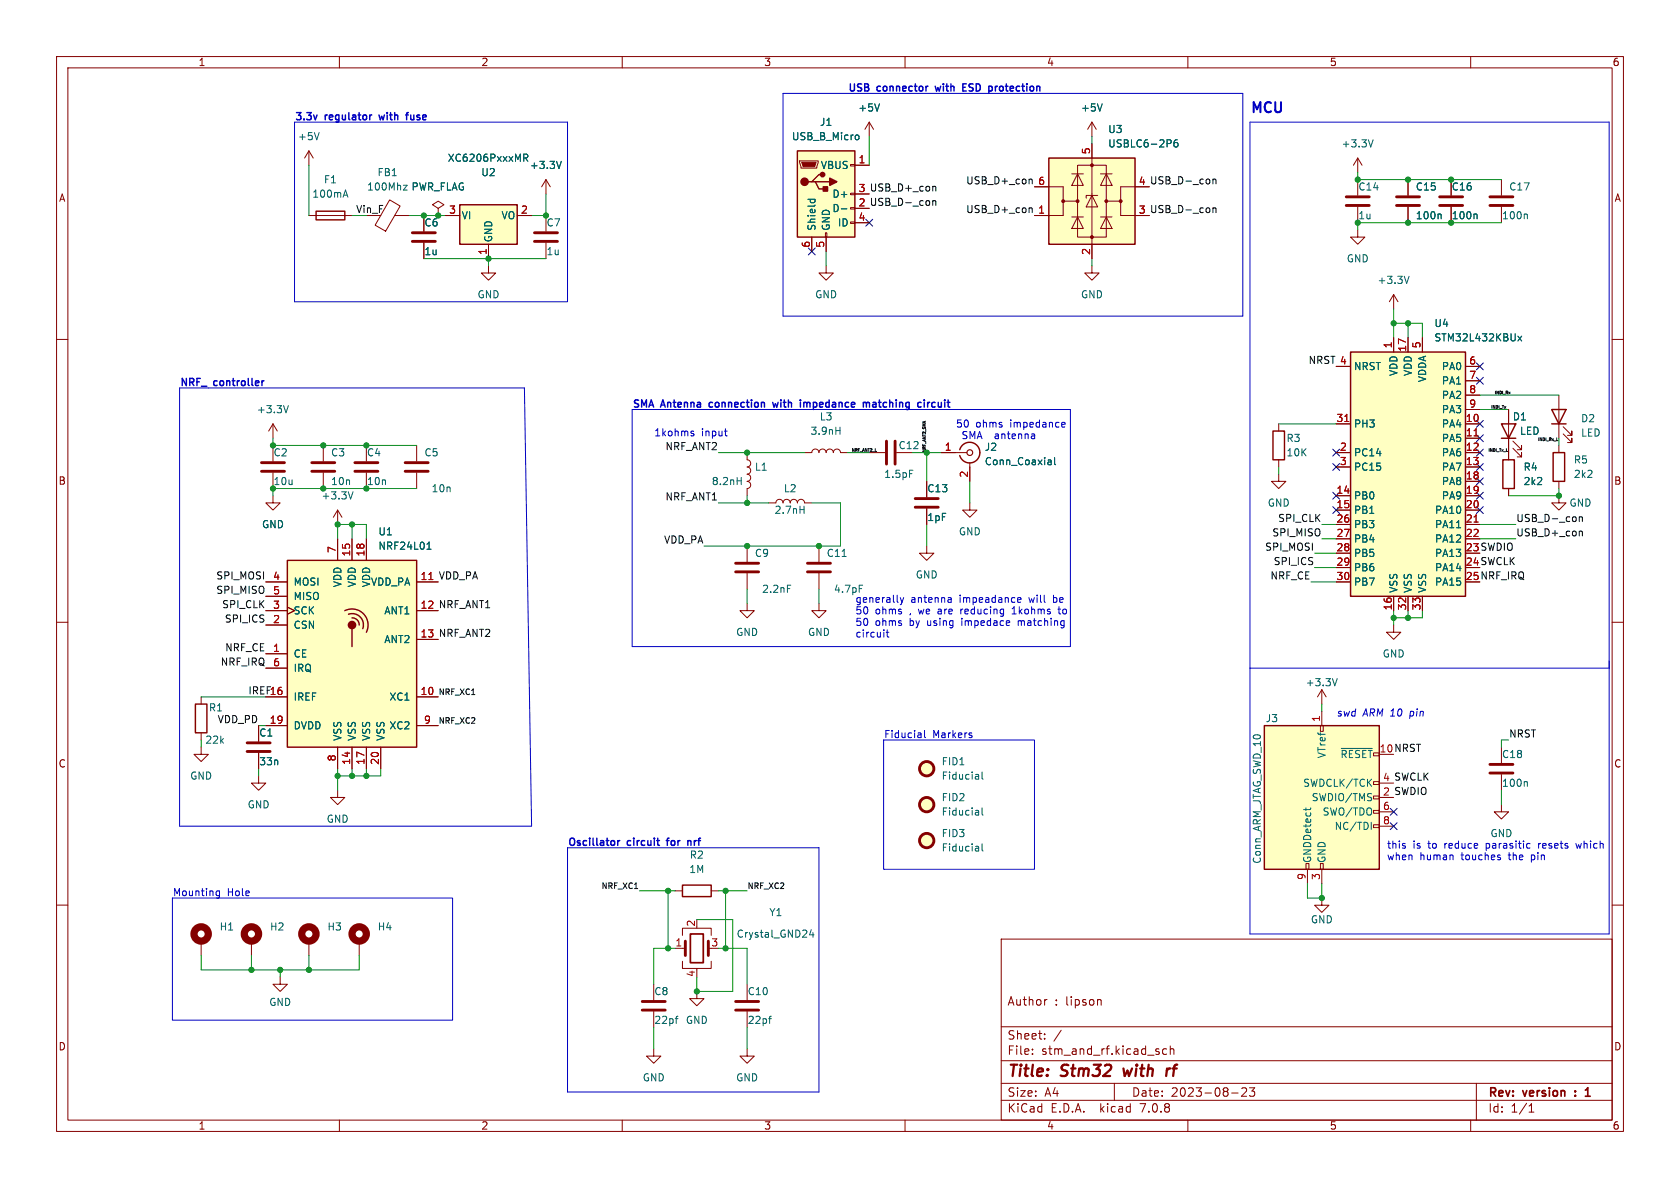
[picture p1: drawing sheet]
<svg xmlns="http://www.w3.org/2000/svg" width="297mm" height="210mm" viewBox="0 0 297 210" stroke-linecap="round" stroke-linejoin="round" font-family="sans-serif">
<g fill="none" stroke="#840000" stroke-width=".18">
<path d="M10 10h277v190h-277zM12 12h273v186h-273zM60 10v2M110 10v2M160 10v2M210 10v2M260 10v2M54.6 38.1h7.6M54.6 26.7v2.5M54.6 26.7l-.8 1.2M54.6 26.7l.8 1.2M68.9 35.3l1.8 1.1-2.5 4.5-1.9-1.1z"/>
<path d="M69.8 38.1h2.6M74.9 38.1v2.8M77.5 36.8l1-.6-1-.6-1 .6 1 .6v1.3M77.5 38.1h.1M78.7 38.1h2.6M91.4 38.1h2.6M96.5 31.8v2.5M96.5 38.1v2.8M96.5 31.8l-.7 1.2M96.5 31.8l.8 1.2M141.4 28.4h3.3v.3l-.3 1h-2.8zM150.4 39.2h.7v.3h-.7z"/>
<path d="M150.4 36.7h.7v.3h-.7zM150.4 34.2h.7v.2h-.7zM150.4 29.1h.7v.2h-.7zM151.1 29.2h2.6M151.1 34.3h2.6M151.1 39.4h2.6M153.7 21.6l-.8 1.3M153.7 21.6v2.5M153.7 21.6l.7 1.3M182.9 33h5.1v2.6h2.5M188 35.6v2.5h-5.1M189.5 38.4h2"/>
<path d="M189.5 30.7h2M190.5 29.2h5.1v12.7h-5.1zM190.5 38.4l1 2h-2zM190.5 30.7l1 2.1h-2zM193 34.5l1.1 2.1h-2.1zM193 21.6v2.5M193 25.4v20.3M193 21.6l-.7 1.3M193 21.6l.8 1.3M194.1 34.5h-2.1v.6M194.6 38.4h2M194.6 30.7h2"/>
<path d="M195.6 38.4l1 2h-2zM195.6 30.7l1 2.1h-2zM198.1 35.6v2.5h5.1M200.7 33h-2.6v2.6h-2.5M240 27.9l-.7 1.3M240 27.9v2.6M240 31.8v2.7M240 36.6v2.8M240 27.9l.8 1.3M248.9 31.8v2.7M248.9 36.6v2.8M256.5 31.8v2.7"/>
<path d="M256.5 36.6v2.8M265.4 31.8v2.7M265.4 36.6v2.8M10 60h2M74.9 42.9v2.8M86.4 47v1.3h1.2l-1.2 1.2-1.3-1.2h1.3M86.4 43.2v2.5M96.5 42.9v2.8M143.5 41.9v2.6M145.9 41.1h.3v.8h-.3zM146 47v1.3h1.3l-1.3 1.2-1.2-1.2h1.2M146 41.9v2.6"/>
<path d="M193 47v1.3h1.3l-1.3 1.2-1.2-1.2h1.2M240 40.6v1.3h1.3l-1.3 1.3-1.2-1.3h1.2M246.4 52.1l-.8 1.2M246.4 52.1v2.5M246.4 59.7v2.5M246.4 52.1l.7 1.2M248.9 59.7v2.5M251.5 59.7v2.5M285 60h2M48.3 74.9l-.8 1.3M48.3 74.9v2.6M48.3 78.7v2.8"/>
<path d="M48.3 74.9l.7 1.3M57.1 78.7v2.8M64.8 78.7v2.8M73.7 78.7v2.8M226.1 74.9v1.3M236.2 74.9h2.6M236.2 64.8h2.6M259.1 74.9h2.5M259.1 77.5h2.5M259.1 64.8h2.5M259.1 67.3h2.5M259.1 69.9h2.5"/>
<path d="M259.1 72.4h2.5M266.7 72.4v8.9M267.5 79.2l1.5 1.6v-.8v.8h-.8M267.5 78l1.5 1.5v-.8v.8h-.8M275.6 69.9v7.6M275.6 78.7v1.3M276.4 76.7l1.5 1.5v-.7v.7h-.8M276.4 75.4l1.5 1.6v-.8v.8h-.8M48.3 87.6v1.3h1.2l-1.2 1.3-1.3-1.3h1.3M48.3 83.6v2.8M57.1 83.6v2.8M59.7 90.2l-.8 1.2"/>
<path d="M59.7 90.2v2.5M59.7 95.3v3.8M59.7 90.2l.8 1.2M62.2 95.3v3.8M64.8 83.6v2.8M64.8 95.3v3.8M73.7 83.6v2.8M132.1 80v1.3a.64 .64 0 0 1 .6 .6 .64 .64 0 0 1-.6 .7 .64 .64 0 0 1 .6 .6 .64 .64 0 0 1-.6 .6 .64 .64 0 0 1 .6 .7 .64 .64 0 0 1-.6 .6 .64 .64 0 0 1 .6 .6 .64 .64 0 0 1-.6 .7v1.2M132.1 96.5v2.8M135.9 88.9h1.3a.64 .64 0 0 1 .6-.6 .64 .64 0 0 1 .6 .6 .64 .64 0 0 1 .7-.6 .64 .64 0 0 1 .6 .6 .64 .64 0 0 1 .6-.6 .64 .64 0 0 1 .7 .6 .64 .64 0 0 1 .6-.6 .64 .64 0 0 1 .6 .6h1.3M142.2 80h1.3a.64 .64 0 0 1 .6-.6 .64 .64 0 0 1 .7 .6 .64 .64 0 0 1 .6-.6 .64 .64 0 0 1 .6 .6 .64 .64 0 0 1 .7-.6 .64 .64 0 0 1 .6 .6 .64 .64 0 0 1 .7-.6 .64 .64 0 0 1 .6 .6h1.3M144.8 96.5v2.8"/>
<path d="M153.7 80h2.8M163.8 96.5v1.3h1.3l-1.3 1.3-1.2-1.3h1.2M163.8 85.1v2.8M163.8 89.9v2.8M166.4 80h4.5M171.4 88.9v1.3h1.3l-1.3 1.2-1.2-1.2h1.2M171.4 81.8v3.3M226.1 83.8v1.3h1.2l-1.2 1.3-1.3-1.3h1.3M226.1 81.3v1.3M236.2 80h2.6M236.2 82.6h2.6M236.2 87.6h2.6"/>
<path d="M236.2 90.2h2.6M236.2 92.7h2.6M236.2 95.3h2.6M236.2 97.8h2.6M259.1 80h2.5M259.1 82.6h2.5M259.1 87.6h2.5M259.1 90.2h2.5M259.1 85.1h2.5M259.1 92.7h2.5M259.1 95.3h2.5M266.7 86.4v1.2"/>
<path d="M275.6 87.6v1.3h1.3l-1.3 1.3-1.3-1.3h1.3M275.6 85.1v1.3M10 110h2M47 115.6h3.8M47 102.9h3.8M47 108h3.8M47 110.5h3.8M47 105.4h3.8M47 118.1h3.8M50.8 107.3l1.3 .7-1.3 .6M73.7 102.9h3.8M73.7 108h3.8"/>
<path d="M73.7 113h3.8M132.1 106.7v1.3h1.2l-1.2 1.2-1.3-1.2h1.3M132.1 101.3v2.8M144.8 106.7v1.3h1.2l-1.2 1.2-1.3-1.2h1.3M144.8 101.3v2.8M236.2 102.9h2.6M236.2 100.3h2.6M246.4 110.5v1.3h1.2l-1.2 1.2-1.3-1.2h1.3M246.4 105.4v2.6M248.9 105.4v2.6M251.5 105.4v2.6M285 110h2"/>
<path d="M35.6 132.1v1.3h1.2l-1.2 1.2-1.3-1.2h1.3M35.6 123.2v1.3M35.6 129.5v1.3M45.7 137.2v1.2h1.3l-1.3 1.3-1.3-1.3h1.3M45.7 128.3v2.8M45.7 133.1v2.8M47 123.2h3.8M47 128.3h3.8M59.7 139.7v1.3h1.3l-1.3 1.2-1.3-1.2h1.3M59.7 132.1v3.8M62.2 132.1v3.8M64.8 132.1v3.8"/>
<path d="M67.3 132.1v3.8M73.7 129.5h.1M73.7 123.2h3.8M73.7 128.3h3.8M233.4 128.3h.5v1h-.5zM233.7 121.9v2.6M233.7 125.7v2.6M233.7 121.9l-.8 1.3M233.7 121.9l.7 1.3M242.8 138.2h1v.5h-1zM265.4 132.1v2.8M265.4 136.9v2.8"/>
<path d="M10 160h2M119.4 157.5h1.2M125.7 157.5h1.3M230.9 152.7h.5v1h-.5zM231.1 153.7v2.5M233.4 152.7h.5v1h-.5zM233.7 158.8v1.2h1.2l-1.2 1.3-1.3-1.3h1.3M233.7 153.7v2.5M242.8 143.3h1v.5h-1zM242.8 140.7h1v.5h-1zM242.8 145.8h1v.5h-1zM243.8 143.5h2.6"/>
<path d="M243.8 146.1h2.6M265.4 142.2v1.3h1.3l-1.3 1.3-1.2-1.3h1.2M285 160h2M35.6 166.4v2.5M44.4 166.4v2.5M49.5 172.7v1.3h1.3l-1.3 1.3-1.2-1.3h1.2M54.6 166.4v2.5M63.5 166.4v2.5M115.6 174v2.8M115.6 178.8v2.8M119.4 167.6h1.8M120.6 169.9v1.3h5.1v-1.3"/>
<path d="M120.6 165.4v-1.3h5.1v1.3M123.2 175.3v1.2h1.3l-1.3 1.3-1.3-1.3h1.3M123.2 171.2v.3M132.1 174v2.8M132.1 178.8v2.8M177 166h108v32h-108zM185.1 176.7l-.3 .1M194.5 176.7l.2 .2v.8M60 198v2M110 198v2M115.6 185.4v1.3h1.2l-1.2 1.3-1.3-1.3h1.3M132.1 185.4v1.3h1.2l-1.2 1.3-1.3-1.3h1.3"/>
<path d="M160 198v2M177 194.5h108M177 191.5h108M177 187.5h108M177 181.5h108M182.5 186.3v.1M182.5 185.5v.1M184.7 183.6v.1M184.7 182.8v.1M187.6 182.1l-1.3 2M197 191.5v3M206.2 185.5l-.4-.1-.3 .3v.4l.2 .2h.5"/>
<path d="M206.9 185.5l.2-.1 .4 .1v.9M206.9 184.9v1.5M210 198v2M217.7 193.2h1.2M219.5 192.4l.6-.1 .2 .1 .1 .3-.9 1.1h.9M220.9 192.3h.9l-.5 .6 .4 .1v.7l-.2 .1h-.4l-.2-.1M260 198v2M261 191.5v6.5M270.3 196.6h.9M270.3 195.5l.4-.4v1.5"/>
</g>
<path d="M122 165.1h2.3v5.1h-2.3zM278.5 193.6v.2M278.5 192.9v.1M280.3 193.8h.8M280.3 192.7l.4-.4v1.5" fill="none" stroke="#840000" stroke-width=".3"/>
<path d="M198.6 188.9l.2 1.3 .5-.9M206.3 188.9l-.1 1.3M206.9 188.9l-.4 .1-.2 .3" fill="none" stroke="#840000" stroke-width=".4"/>
<g fill="none" stroke="#840000" stroke-width=".51">
<path d="M238 36.3h4.1M238 34.8h4.1M246.9 36.3h4.1M246.9 34.8h4.1M254.5 36.3h4.1M254.5 34.8h4.1M263.4 36.3h4.1M263.4 34.8h4.1M72.9 42.7h4.1M72.9 41.1h4.1M94.5 42.7h4.1M94.5 41.1h4.1"/>
<path d="M156.7 78v4M158.2 78v4M46.2 83.3h4.1M46.2 81.8h4.1M55.1 83.3h4.1M55.1 81.8h4.1M62.7 83.3h4.1M62.7 81.8h4.1M71.6 83.3h4.1M71.6 81.8h4.1M130 99.6h4.1M142.7 99.6h4.1"/>
<path d="M161.8 89.7h4.1M161.8 88.1h4.1M130 101.1h4.1M142.7 101.1h4.1M43.7 132.8h4.1M43.7 131.3h4.1M263.4 136.7h4.1M263.4 135.1h4.1M113.5 178.6h4.1M113.5 177h4.1M121.2 166.4v2.5M125.2 166.4v2.5"/>
<path d="M130 178.6h4.1M130 177h4.1"/>
<circle cx="163.8" cy="135.9" r="1.27"/>
<circle cx="163.8" cy="148.6" r="1.27"/>
<circle cx="163.8" cy="142.2" r="1.27"/>
</g>
<g fill="none" stroke="#006464" stroke-width=".18">
<path d="M155.5 18.4l-.4 1.2M194.9 18.4l-.5 1.2M56.4 23.4l-.4 1.3M60.8 34.5h.6M61.1 33.6l.4 1.3M71.3 32.8h.7l-.7 .8h.7M92.6 27.9h.6l.1-.2v-.3l-.7-.2v1.3M92.9 27.9l.4 .6M99.2 28.5l-.4 1.3M142.8 35.2h1.3M143.3 35.2l-.1 .4M144 35.2l.1 .4"/>
<path d="M148.7 36.9h1M151.4 23.9h.3l.2 .2-.1 .5-.4 .1M206.9 24.8l.1 .2-.1 .3M208.1 24.7l-.3 .1a.85 .85 0 0 0 0 1.2l.4-.1 .1-.5-.3-.2-.3 .1-.2 .1M242.8 24.7l-.5 1.3M254.6 37.8l.2 .2v.7M260.9 37.8l.2 .2v.7M269.8 37.8l.2 .2v.7M249.1 48.8l-.4 1.3M268.3 59.4l.7 .9M269 59.4l-.7 .9M51 71.7l-.4 1.3"/>
<path d="M147.8 76.1h.7M148.5 75.5v1.3M62.4 86.9l-.4 1.3M75.5 97.1h.7M75.6 96.1l.3-.3v1.3M130.3 85h.7M131 84.4v1.3M141.4 90.1h.7M142.1 89.5v1.2M148.9 98.4h.7M160.8 83.1h.6M185.4 81.3l.4 .1v.8"/>
<path d="M185.8 82.1l-.4 .1M185.8 81.6l-.4 .1M186.4 80.9v1.1l.2 .2M257.5 93.3h.7M139.2 103.4h.6M151.9 103.4h.6M236.4 120l-.4 1.2M173 137v.7M173 137.7h-.1M173 137.2l-.1 .1M173.6 136.5v1.1l.2 .1M237.1 132.3h5.5"/>
<path d="M269.8 138.2l.2 .1v.7M173 143.3v.8M173 149.7v.7M173 144l-.1 .1M173 143.5l-.1 .1M173 150.4h-.1M173 149.9l-.1 .1M173.6 142.8v1.1l.2 .2M173.6 149.2v1.1l.2 .1M230.9 142.8v.5M231.7 142.8v.3M242.4 145.4v1.2"/>
<path d="M119.9 179.6l-.3 .1M136.4 179.6l-.3 .1M143.4 164.3l-.3 1h.8M143.7 164.8v.9M119.4 180.1h.5M135.9 180.1h.5"/>
</g>
<g fill="none" stroke="#840000" stroke-width=".25">
<path d="M55.9 37.3h5.1v1.6h-5.1zM81.3 36.2h10.1v7h-10.1zM141 26.7h10.1v15.2h-10.1zM143.5 32.1h.6l.7 1.3h1.2M144.1 32.1h2.6M145.4 30.9h-.6l-1.3 1.2h-.6M185.4 27.9h15.3v15.3h-15.3zM169.7 79.5a1.81 1.81 0 0 1 2.8-1 1.81 1.81 0 0 1 0 3 1.81 1.81 0 0 1-2.8-1M225 76.2h2.1v5.1h-2.1zM238.8 62.2h20.3v43.2h-20.3zM265.4 74.9h2.6l-1.3 2.6zM265.4 77.5h2.6"/>
<path d="M274.3 72.4h2.6l-1.3 2.5zM274.3 74.9h2.6M50.8 99.1h22.9v33h-22.9zM265.7 81.3h2v5.1h-2zM274.6 80h2v5.1h-2zM61 108a2.84 2.84 0 0 1 3.2 .5 2.84 2.84 0 0 1 .6 3.3M61.6 108.6a1.99 1.99 0 0 1 2.1 .5 1.99 1.99 0 0 1 .4 2M62.2 109.2a1.23 1.23 0 0 1 1.3 1.3M62.2 111.1v3.2M34.5 124.5h2.1v5h-2.1zM223.5 128.3h20.3v25.4h-20.3zM120.6 156.5h5.1v2h-5.1z"/>
</g>
<g fill="#ffffc2" stroke="#ffffc2" stroke-width=".18">
<path d="M141 26.7h10.1v15.2h-10.1z"/>
<path d="M81.3 36.2h10.1v7h-10.1z"/>
<path d="M50.8 99.1h22.9v33h-22.9z"/>
<path d="M223.5 128.3h20.3v25.4h-20.3z"/>
<path d="M185.4 27.9h15.3v15.3h-15.3z"/>
<path d="M238.8 62.2h20.3v43.2h-20.3z"/>
<circle cx="163.8" cy="135.9" r="1.27"/>
<circle cx="163.8" cy="142.2" r="1.27"/>
<circle cx="163.8" cy="148.6" r="1.27"/>
</g>
<g fill="#840000" stroke="#840000" stroke-width=".25">
<path d="M146.7 31.5l1.3 .6-1.3 .7z"/>
<path d="M145.5 33h.8v.8h-.8z"/>
<circle cx="142.2" cy="32.1" r=".63"/>
<circle cx="145.4" cy="30.9" r=".38"/>
<circle cx="62.2" cy="110.5" r=".63"/>
</g>
<g fill="#840000" stroke="#840000" stroke-width=".18">
<path d="M141.7 28.7h2.6l-.3 .8h-2z"/>
<circle cx="188" cy="35.6" r=".25"/>
<circle cx="190.5" cy="35.6" r=".25"/>
<circle cx="193" cy="41.9" r=".25"/>
<circle cx="193" cy="29.2" r=".25"/>
<circle cx="195.6" cy="35.6" r=".25"/>
<circle cx="198.1" cy="35.6" r=".25"/>
</g>
<g fill="none" stroke="#840000" stroke-width="1.3">
<circle cx="35.6" cy="165.1" r="1.27"/>
<circle cx="44.4" cy="165.1" r="1.27"/>
<circle cx="54.6" cy="165.1" r="1.27"/>
<circle cx="63.5" cy="165.1" r="1.27"/>
</g>
<path d="M237.7 74.5h.8M260.6 77.1h.7M260.6 92.3h.7M75.8 102.5h.7" fill="none" stroke="#a90000" stroke-width=".18"/>
<circle cx="171.5" cy="80" r=".51" fill="none" stroke="#840000" stroke-width=".2"/>
<g fill="none" stroke="#0f0f0f" stroke-width=".18">
<path d="M164.9 33.1l.2-.2 .3 .1v.8M164.9 35.6l.2-.1h.3v.8M164.9 35.5v.8M181.9 31.8l.2-.1h.3l.1 .8M181.9 36.9l.2-.2 .3 .1 .1 .8M214.4 31.7v.8M214.4 36.7v.9M214.4 31.8l.2-.1h.3l.1 .8M214.4 36.9l.2-.2 .3 .1 .1 .8M266.3 79.8h.3M275.2 77.9h.2M279.2 91.4v.8"/>
<path d="M279.2 91.5l.2-.1h.3v.8M279.2 94l.2-.1 .3 .1v.7"/>
</g>
<g fill="none" stroke="#0000c2" stroke-width=".25">
<path d="M72.2 19.9l-.3 .2v1.1M165.3 15.2l.3 .9M170.2 15.4h.4M170.8 14.8h-.6v1.3h.6M67 20.3l.2 .9M71.7 20.3h.5M46.6 67.3h.1M125.4 71.2v.7M136.6 71.1l.2 .9 .3-.6 .2 .6M142.1 71.1v.9M142.6 71.2l-.3-.1-.2 .1M152.8 71.1l.4 .2"/>
<path d="M153.2 71.3l.2-.2 .3 .1v.8M153.2 71.3v.7M163.4 70.7v.1M163.4 71.1v.9M164 71.1v.9M164.4 71.1l-.4 .3M109.2 148.6v.8M109.6 148.6l-.4 .2M117.8 148.6h.5M121.6 148.7l.2-.1 .3 .1v.7M121.6 148.6v.8"/>
</g>
<g fill="none" stroke="#0000c2" stroke-width=".18">
<path d="M138.4 16.5h81.3v39.4h-81.3zM52.1 21.6h48.2v31.7h-48.2zM221 21.6h63.5v143.5h-63.5zM31.7 68.6h61l1.3 77.5h-62.3zM111.8 72.4v41.9h77.4v-41.9h-76.2M122.2 76.6l.5 .2-.1 .2-.3 .1M122.2 76.3h.4M128.1 76.2h.5M128.3 77l.3 .1M187.9 74.7h.3l.1 .3-.6 .1M188.2 75.4l-.3 .1M156.7 111.8h.5"/>
<path d="M156.9 111.3v1.1l.3 .2M159.2 105.6l.3 .9M159.5 106.5l-.2 .3M159.8 105.6l-.3 .9M167.7 105.6h.3l.2 .2v.7M168.2 106.4l-.5 .1M168.2 105.9l-.5 .1M169.9 107.7v.8M170.1 107.7l-.2 .2M178.9 108.5h.8M179.3 107.3v1.2M179.9 105.8l.2-.2h.2l.2 .2v.1l-.6 .2"/>
<path d="M179.9 106.3l.2 .2 .3-.1M180 109.7v.9M180.2 109.7l-.2 .1M187 107.7h.5M187.2 107.3v1l.3 .2M221 118.1h63.5M156.2 130.8h26.7v22.9h-26.7zM162.8 129.6v.8M162.8 130.3l-.1 .1M162.8 129.9h-.1M163.4 129.1v1.1l.2 .2M171.8 130v.3"/>
<path d="M30.5 158.8h49.5v21.5h-49.5zM38.3 158.2l.1 .1h.4M38.8 157.5v1l-.2 .3-.3-.1M38.8 157.6l-.4-.1-.1 .1M100.3 149.9h44.5v43.1h-44.5zM248.4 149.6v.3M265.1 151.6l.2 .1-.2 .3M265.1 151.1l.1 .1M270.1 149.1l.4 .1M270.5 149.9h-.4M272 149.1v.8M272.2 149.1l-.2 .2"/>
<path d="M278.6 149.1l.2 .8 .3-.6"/>
</g>
<g fill="none" stroke="#009600" stroke-width=".18">
<path d="M54.6 29.2v8.9M62.2 38.1h2.6M72.4 38.1h6.3M96.5 34.3v3.8h-2.5M153.7 24.1v5.1M193 24.1v1.3M240 30.5v1.3h25.4M265.4 39.4h-25.4v1.2M74.9 45.7h21.6M86.4 45.7v1.3M146 44.5v2.5M193 45.7v1.3"/>
<path d="M246.4 54.6v5.1M246.4 57.2h5.1v2.5M248.9 57.2v2.5M48.3 77.5v1.2h25.4M226.1 74.9h10.1M261.6 72.4h5.1M261.6 69.9h14M275.6 77.5v1.2M59.7 95.3v-2.6h5.1v2.6M62.2 92.7v2.6M73.7 86.4h-25.4v1.2M127 88.9h8.9"/>
<path d="M127 80h15.2M132.1 87.6v1.3M143.5 88.9h5.1v7.6h-24.1M149.9 80h3.8M161.3 80h5.1M163.8 80v5.1M163.8 92.7v3.8M171.4 85.1v3.8M226.1 82.6v1.2M232.4 97.8h3.8M233.7 95.3h2.5M233.7 92.7h2.5"/>
<path d="M261.6 95.3h6.4M261.6 92.7h6.4M275.6 86.4v1.2h-8.9M132.1 104.1v2.6M144.8 104.1v2.6M231.8 102.9h4.4M232.4 100.3h3.8M246.4 108v2.5M248.9 108v1.2M251.5 108v1.2h-5.1M35.6 130.8v1.3M35.6 123.2h11.4"/>
<path d="M45.7 135.9v1.3M45.7 128.3h1.3M59.7 135.9v3.8M62.2 135.9v1.3M64.8 135.9v1.3M67.3 135.9v1.3h-7.6M233.7 124.5v1.2M265.4 139.7v2.5M266.7 130.8h-1.3v1.3M113 157.5h6.4M118.1 157.5v10.1M127 157.5h5.1"/>
<path d="M128.3 157.5v10.1M231.1 156.2v2.6h2.6v-2.6M35.6 168.9v2.6h27.9v-2.6M44.4 168.9v2.6M49.5 171.5v1.2M54.6 168.9v2.6M119.4 167.6h-3.8v6.4M123.2 162.6h6.3v12.7h-6.3v-2.6M127 167.6h5.1v6.4M115.6 181.6v3.8M132.1 181.6v3.8"/>
</g>
<g fill="none" stroke="#000084" stroke-width=".18">
<path d="M153.1 38.8l1.2 1.2M154.3 38.8l-1.2 1.2M142.9 43.8l1.2 1.3M144.1 43.8l-1.2 1.3M235.6 79.4l1.2 1.2M236.8 79.4l-1.2 1.2M261 79.4l1.2 1.2M261 74.3l1.2 1.2M261 64.2l1.2 1.2M261 66.7l1.2 1.2M261 76.9l1.2 1.2M262.2 79.4l-1.2 1.2"/>
<path d="M262.2 74.3l-1.2 1.2M262.2 64.2l-1.2 1.2M262.2 66.7l-1.2 1.2M262.2 76.9l-1.2 1.2M235.6 87l1.2 1.2M235.6 81.9l1.2 1.3M235.6 89.6l1.2 1.2M236.8 87l-1.2 1.2M236.8 81.9l-1.2 1.3M236.8 89.6l-1.2 1.2M261 89.6l1.2 1.2M261 87l1.2 1.2"/>
<path d="M261 81.9l1.2 1.3M261 84.5l1.2 1.2M262.2 89.6l-1.2 1.2M262.2 87l-1.2 1.2M262.2 81.9l-1.2 1.3M262.2 84.5l-1.2 1.2M245.8 145.4l1.2 1.3M245.8 142.9l1.2 1.2M247 145.4l-1.2 1.3M247 142.9l-1.2 1.2"/>
</g>
<g fill="#009600" stroke="#009600" stroke-width=".18">
<circle cx="132.1" cy="96.5" r=".46"/>
<circle cx="144.8" cy="96.5" r=".46"/>
<circle cx="163.8" cy="80" r=".46"/>
<circle cx="132.1" cy="88.9" r=".46"/>
<circle cx="57.1" cy="86.4" r=".46"/>
<circle cx="59.7" cy="92.7" r=".46"/>
<circle cx="57.1" cy="78.7" r=".46"/>
<circle cx="48.3" cy="78.7" r=".46"/>
<circle cx="48.3" cy="86.4" r=".46"/>
<circle cx="62.2" cy="92.7" r=".46"/>
<circle cx="64.8" cy="78.7" r=".46"/>
<circle cx="64.8" cy="86.4" r=".46"/>
<circle cx="64.8" cy="137.2" r=".46"/>
<circle cx="132.1" cy="80" r=".46"/>
<circle cx="96.5" cy="38.1" r=".46"/>
<circle cx="86.4" cy="45.7" r=".46"/>
<circle cx="77.5" cy="38.1" r=".46"/>
<circle cx="74.9" cy="38.1" r=".46"/>
<circle cx="62.2" cy="137.2" r=".46"/>
<circle cx="59.7" cy="137.2" r=".46"/>
<circle cx="123.2" cy="175.3" r=".46"/>
<circle cx="54.6" cy="171.5" r=".46"/>
<circle cx="49.5" cy="171.5" r=".46"/>
<circle cx="44.4" cy="171.5" r=".46"/>
<circle cx="248.9" cy="109.2" r=".46"/>
<circle cx="246.4" cy="109.2" r=".46"/>
<circle cx="275.6" cy="87.6" r=".46"/>
<circle cx="233.7" cy="158.8" r=".46"/>
<circle cx="128.3" cy="167.6" r=".46"/>
<circle cx="128.3" cy="157.5" r=".46"/>
<circle cx="118.1" cy="167.6" r=".46"/>
<circle cx="118.1" cy="157.5" r=".46"/>
<circle cx="246.4" cy="57.2" r=".46"/>
<circle cx="248.9" cy="31.8" r=".46"/>
<circle cx="240" cy="31.8" r=".46"/>
<circle cx="240" cy="39.4" r=".46"/>
<circle cx="248.9" cy="57.2" r=".46"/>
<circle cx="256.5" cy="39.4" r=".46"/>
<circle cx="248.9" cy="39.4" r=".46"/>
<circle cx="256.5" cy="31.8" r=".46"/>
</g>
<g font-size="2.8" fill="#840000">
<text x="178" y="190.9">Title:</text>
<text x="187.7" y="190.9">Stm32</text>
<text x="199.5" y="190.9">with</text>
<text x="207.8" y="190.9">rf</text>
</g>
<text font-size="2.5" fill="#0000c2" x="221" y="20.1">MCU</text>
<g font-size="2.1" fill="#840000">
<text x="178" y="178">Author</text>
<text x="186.4" y="178">: lipson</text>
<text x="178" y="184">Sheet:</text>
<text x="178" y="186.7">File:</text>
<text x="184.1" y="186.7">stm_and_rf.kicad_sch</text>
<text x="178" y="196.9">KiCad</text>
<text x="178" y="194.1">Size:</text>
<text x="184.7" y="194.1">A4</text>
<text x="185.7" y="196.9">E.D.A.</text>
<text x="194.6" y="196.9">kicad</text>
<text x="200" y="194.1">Date:</text>
<text x="201.8" y="196.9">7.0.8</text>
<text x="207" y="194.1">2023-08-23</text>
<text x="263" y="194.3">Rev:</text>
<text x="263" y="196.9">Id:</text>
<text x="267.1" y="196.9">1/1</text>
<text x="269.4" y="194.3">version</text>
</g>
<g font-size="1.8" fill="#840000">
<text x="35" y="11.9">1</text>
<text x="85" y="11.9">2</text>
<text x="135" y="11.9">3</text>
<text x="185" y="11.9">4</text>
<text x="235" y="11.9">5</text>
<text x="285" y="11.9">6</text>
<text x="10.3" y="35.9">A</text>
<text x="201.2" y="32.8">4 USB_D-_con</text>
<text x="285.3" y="35.9">A</text>
<text x="151.7" y="36.6">2 USB_D-_con</text>
<text x="10.3" y="85.9">B</text>
<text x="285.3" y="85.9">B</text>
<text x="259" y="97.5">23 SWDIO</text>
<text x="259" y="100.1">24 SWCLK</text>
<text x="259" y="102.6">25 NRF_IRQ</text>
<text x="10.3" y="135.9">C</text>
<text x="285.3" y="135.9">C</text>
<text x="10.3" y="185.9">D</text>
<text x="285.3" y="185.9">D</text>
<text x="35" y="199.9">1</text>
<text x="85" y="199.9">2</text>
<text x="135" y="199.9">3</text>
<text x="185" y="199.9">4</text>
<text x="235" y="199.9">5</text>
<text x="285" y="199.9">6</text>
</g>
<g font-size="1.8" fill="#0000c2">
<text x="149.9" y="16.3">USB</text>
<text x="155.1" y="16.3">connector</text>
<text x="166" y="16.3">with</text>
<text x="171.3" y="16.3">ESD</text>
<text x="176.4" y="16.3">protection</text>
<text x="52.1" y="21.3">3.3v</text>
<text x="57.5" y="21.3">regulator</text>
<text x="67.7" y="21.3">with</text>
<text x="72.9" y="21.3">fuse</text>
<text x="31.7" y="68.3">NRF_</text>
<text x="37.9" y="68.3">controller</text>
<text x="111.8" y="72.1">SMA</text>
<text x="115.6" y="77.2">1kohms</text>
<text x="117" y="72.1">Antenna</text>
<text x="124" y="77.2">input</text>
<text x="126" y="72.1">connection</text>
<text x="137.8" y="72.1">with</text>
<text x="143.1" y="72.1">impedance</text>
<text x="154.7" y="72.1">matching</text>
<text x="164.9" y="72.1">circuit</text>
<text x="168.9" y="75.7">50</text>
<text x="170.1" y="77.7">SMA</text>
<text x="172.5" y="75.7">ohms</text>
<text x="176.2" y="77.7">antenna</text>
<text x="178.7" y="75.7">impedance</text>
<text x="147.3" y="105">4.7pF</text>
<text x="151.1" y="106.6">generally</text>
<text x="161" y="106.6">antenna</text>
<text x="169.7" y="106.6">impeadance</text>
<text x="182.2" y="106.6">will</text>
<text x="186.7" y="106.6">be</text>
<text x="151.1" y="108.7">50</text>
<text x="151.1" y="110.7">50</text>
<text x="151.1" y="112.8">circuit</text>
<text x="154.7" y="108.7">ohms</text>
<text x="154.7" y="110.7">ohms</text>
<text x="160.9" y="108.7">,</text>
<text x="160.9" y="110.7">by</text>
<text x="162.7" y="108.7">we</text>
<text x="164.2" y="110.7">using</text>
<text x="166.3" y="108.7">are</text>
<text x="170.4" y="110.7">impedace</text>
<text x="170.5" y="108.7">reducing</text>
<text x="179.8" y="108.7">1kohms</text>
<text x="180.6" y="110.7">matching</text>
<text x="188.2" y="108.7">to</text>
<text x="156.2" y="130.6">Fiducial</text>
<text x="164.9" y="130.6">Markers</text>
<text x="236.2" y="126.8">swd</text>
<text x="240.9" y="126.8">ARM 10</text>
<text x="249.5" y="126.8">pin</text>
<text x="100.3" y="149.6">Oscillator</text>
<text x="111" y="149.6">circuit</text>
<text x="118.5" y="149.6">for</text>
<text x="122.7" y="149.6">nrf</text>
<text x="245.1" y="150.1">this</text>
<text x="245.1" y="152.2">when</text>
<text x="249.8" y="150.1">is</text>
<text x="251" y="152.2">human</text>
<text x="252.6" y="150.1">to</text>
<text x="255.6" y="150.1">reduce</text>
<text x="258.5" y="152.2">touches</text>
<text x="263.2" y="150.1">parasitic</text>
<text x="267" y="152.2">the</text>
<text x="271.1" y="152.2">pin</text>
<text x="272.6" y="150.1">resets</text>
<text x="279.5" y="150.1">which</text>
<text x="30.5" y="158.5">Mounting</text>
<text x="40.2" y="158.5">Hole</text>
</g>
<g font-size="1.8" fill="#006464">
<text x="144.9" y="22.5">J1</text>
<text x="151.6" y="19.9">+5V</text>
<text x="191" y="19.9">+5V</text>
<text x="195.8" y="23.7">U3</text>
<text x="52.6" y="25">+5V</text>
<text x="79.1" y="28.8">XC6206PxxxMR</text>
<text x="139.9" y="25">USB_B_Micro</text>
<text x="195.8" y="26.3">USBLC6-2P6</text>
<text x="237.1" y="26.3">+3.3V</text>
<text x="55.1" y="35.2">100mA</text>
<text x="57.2" y="32.6">F1</text>
<text x="64.8" y="33.9">100Mhz</text>
<text x="66.6" y="31.3">FB1</text>
<text x="72.7" y="33.9">PWR_FLAG</text>
<text x="85" y="31.3">U2</text>
<text x="93.6" y="30.1">+3.3V</text>
<text x="145" y="30.1">VBUS</text>
<text x="147.1" y="35.2">D+</text>
<text x="240" y="33.9">C14</text>
<text x="250.2" y="33.9">C15</text>
<text x="256.6" y="33.9">C16</text>
<text x="266.7" y="33.9">C17</text>
<text x="74.9" y="40.2">C6</text>
<text x="81.5" y="39">VI</text>
<text x="88.6" y="39">VO</text>
<text x="96.5" y="40.2">C7</text>
<text x="144.4" y="40.9" transform="rotate(-90 144.4 40.9)">Shield</text>
<text x="146.9" y="40.9" transform="rotate(-90 146.9 40.9)">GND</text>
<text x="147.1" y="37.7">D-</text>
<text x="148" y="40.2">ID</text>
<text x="240" y="39">1u</text>
<text x="250.2" y="39">100n</text>
<text x="256.6" y="39">100n</text>
<text x="265.4" y="39">100n</text>
<text x="74.9" y="45.3">1u</text>
<text x="87.2" y="42.9" transform="rotate(-90 87.2 42.9)">GND</text>
<text x="96.5" y="45.3">1u</text>
<text x="238" y="46.6">GND</text>
<text x="84.3" y="52.9">GND</text>
<text x="144" y="52.9">GND</text>
<text x="191" y="52.9">GND</text>
<text x="243.4" y="50.4">+3.3V</text>
<text x="253.5" y="58">U4</text>
<text x="239.3" y="65.6">NRST</text>
<text x="253.5" y="60.6">STM32L432KBUx</text>
<text x="254.8" y="65.6">PA0</text>
<text x="247.2" y="66.6" transform="rotate(-90 247.2 66.6)">VDD</text>
<text x="249.8" y="66.6" transform="rotate(-90 249.8 66.6)">VDD</text>
<text x="252.3" y="67.7" transform="rotate(-90 252.3 67.7)">VDDA</text>
<text x="254.8" y="68.2">PA1</text>
<text x="254.8" y="70.7">PA2</text>
<text x="45.3" y="73.3">+3.3V</text>
<text x="143.2" y="77.1">3.9nH</text>
<text x="144.8" y="74.5">L3</text>
<text x="239.3" y="75.8">PH3</text>
<text x="254.8" y="75.8">PA4</text>
<text x="254.8" y="73.3">PA3</text>
<text x="267.3" y="74.5">D1</text>
<text x="268.6" y="77.1">LED</text>
<text x="279.4" y="74.8">D2</text>
<text x="279.4" y="77.4">LED</text>
<text x="48.3" y="80.9">C2</text>
<text x="58.4" y="80.9">C3</text>
<text x="64.8" y="80.9">C4</text>
<text x="74.9" y="80.9">C5</text>
<text x="133.4" y="83.4">L1</text>
<text x="158.8" y="79.6">C12</text>
<text x="174" y="79.9">J2</text>
<text x="174" y="82.4">Conn_Coaxial</text>
<text x="227.3" y="78.3">R3</text>
<text x="227.3" y="80.9">10K</text>
<text x="239.3" y="80.9">PC14</text>
<text x="239.3" y="83.4">PC15</text>
<text x="254.8" y="78.3">PA5</text>
<text x="254.8" y="80.9">PA6</text>
<text x="254.8" y="83.4">PA7</text>
<text x="269.3" y="83.4">R4</text>
<text x="278.1" y="82.1">R5</text>
<text x="48.3" y="86">10u</text>
<text x="56.7" y="88.5">+3.3V</text>
<text x="58.4" y="86">10n</text>
<text x="64.8" y="86">10n</text>
<text x="76.2" y="87.2">10n</text>
<text x="125.7" y="86">8.2nH</text>
<text x="138.5" y="87.2">L2</text>
<text x="156.2" y="84.7">1.5pF</text>
<text x="163.8" y="87.2">C13</text>
<text x="224" y="89.8">GND</text>
<text x="239.3" y="88.5">PB0</text>
<text x="254.8" y="86">PA8</text>
<text x="254.8" y="88.5">PA9</text>
<text x="269.3" y="86">2k2</text>
<text x="277.4" y="89.8">GND</text>
<text x="278.1" y="84.7">2k2</text>
<text x="46.2" y="93.6">GND</text>
<text x="66.8" y="94.8">U1</text>
<text x="136.8" y="91">2.7nH</text>
<text x="163.8" y="92.3">1pF</text>
<text x="169.4" y="94.8">GND</text>
<text x="239.3" y="91">PB1</text>
<text x="239.3" y="93.6">PB3</text>
<text x="253.6" y="91">PA10</text>
<text x="253.6" y="93.6">PA11</text>
<text x="66.8" y="97.4">NRF24L01</text>
<text x="133.4" y="98.7">C9</text>
<text x="146.1" y="98.7">C11</text>
<text x="239.3" y="96.1">PB4</text>
<text x="239.3" y="98.7">PB5</text>
<text x="239.3" y="101.2">PB6</text>
<text x="253.6" y="96.1">PA12</text>
<text x="253.6" y="98.7">PA13</text>
<text x="253.6" y="101.2">PA14</text>
<text x="51.8" y="103.7">MOSI</text>
<text x="51.8" y="106.3">MISO</text>
<text x="60.6" y="103.9" transform="rotate(-90 60.6 103.9)">VDD</text>
<text x="63.1" y="103.9" transform="rotate(-90 63.1 103.9)">VDD</text>
<text x="65.5" y="103.7">VDD_PA</text>
<text x="65.6" y="103.9" transform="rotate(-90 65.6 103.9)">VDD</text>
<text x="134.6" y="105">2.2nF</text>
<text x="161.8" y="102.5">GND</text>
<text x="239.3" y="103.7">PB7</text>
<text x="247.2" y="104.9" transform="rotate(-90 247.2 104.9)">VSS</text>
<text x="249.8" y="104.9" transform="rotate(-90 249.8 104.9)">VSS</text>
<text x="252.3" y="104.9" transform="rotate(-90 252.3 104.9)">VSS</text>
<text x="253.6" y="103.7">PA15</text>
<text x="51.8" y="111.4">CSN</text>
<text x="51.8" y="108.8">SCK</text>
<text x="67.8" y="108.8">ANT1</text>
<text x="67.8" y="113.9">ANT2</text>
<text x="130" y="112.6">GND</text>
<text x="142.7" y="112.6">GND</text>
<text x="51.8" y="116.4">CE</text>
<text x="51.8" y="119">IRQ</text>
<text x="244.3" y="116.4">GND</text>
<text x="36.8" y="126">R1</text>
<text x="51.8" y="124.1">IREF</text>
<text x="68.8" y="124.1">XC1</text>
<text x="230.7" y="121.5">+3.3V</text>
<text x="36.2" y="131.7">22k</text>
<text x="45.7" y="130.4">C1</text>
<text x="51.8" y="129.1">DVDD</text>
<text x="60.6" y="131.1" transform="rotate(-90 60.6 131.1)">VSS</text>
<text x="63.1" y="131.1" transform="rotate(-90 63.1 131.1)">VSS</text>
<text x="65.6" y="131.1" transform="rotate(-90 65.6 131.1)">VSS</text>
<text x="68.2" y="131.1" transform="rotate(-90 68.2 131.1)">VSS</text>
<text x="68.8" y="129.1">XC2</text>
<text x="223.7" y="127.9">J3</text>
<text x="45.7" y="135.5">33n</text>
<text x="166.4" y="135.5">FID1</text>
<text x="234.5" y="134.1" transform="rotate(-90 234.5 134.1)">VTref</text>
<text x="236.9" y="134.2">~{RESET}</text>
<text x="265.4" y="134.2">C18</text>
<text x="33.5" y="138">GND</text>
<text x="43.7" y="143.1">GND</text>
<text x="166.4" y="141.8">FID2</text>
<text x="166.4" y="138">Fiducial</text>
<text x="230.3" y="139.3">SWDCLK/TCK</text>
<text x="231.8" y="141.8">SWDIO/TMS</text>
<text x="265.4" y="139.3">100n</text>
<text x="57.7" y="145.6">GND</text>
<text x="166.4" y="148.2">FID3</text>
<text x="166.4" y="144.4">Fiducial</text>
<text x="233.7" y="144.4">SWO/TDO</text>
<text x="235.8" y="146.9">NC/TDI</text>
<text x="263.4" y="148.2">GND</text>
<text x="121.8" y="154.5">1M</text>
<text x="121.8" y="152">R2</text>
<text x="166.4" y="150.7">Fiducial</text>
<text x="223.1" y="152.8" transform="rotate(-90 223.1 152.8)">Conn_ARM_JTAG_SWD_10</text>
<text x="232" y="152.7" transform="rotate(-90 232 152.7)">GNDDetect</text>
<text x="234.5" y="152.7" transform="rotate(-90 234.5 152.7)">GND</text>
<text x="38.7" y="164.7">H1</text>
<text x="47.6" y="164.7">H2</text>
<text x="57.8" y="164.7">H3</text>
<text x="66.7" y="164.7">H4</text>
<text x="130.1" y="166">Crystal_GND24</text>
<text x="135.9" y="162.2">Y1</text>
<text x="231.6" y="163.4">GND</text>
<text x="47.5" y="178">GND</text>
<text x="115.6" y="176.1">C8</text>
<text x="132.1" y="176.1">C10</text>
<text x="115.6" y="181.2">22pf</text>
<text x="121.2" y="181.2">GND</text>
<text x="132.1" y="181.2">22pf</text>
<text x="113.5" y="191.4">GND</text>
<text x="130" y="191.4">GND</text>
</g>
<g font-size="1.8" fill="#a90000">
<text x="151.7" y="29">1</text>
<text x="192.8" y="27.4" transform="rotate(-90 192.8 27.4)">5</text>
<text x="151.7" y="34">3</text>
<text x="183.4" y="32.8">6</text>
<text x="201.2" y="32.8">4</text>
<text x="79.3" y="37.8">3</text>
<text x="92" y="37.8">2</text>
<text x="151.7" y="39.1">4</text>
<text x="151.7" y="36.6">2</text>
<text x="183.4" y="37.8">1</text>
<text x="201.2" y="37.8">3</text>
<text x="86.1" y="45.2" transform="rotate(-90 86.1 45.2)">1</text>
<text x="143.3" y="43.9" transform="rotate(-90 143.3 43.9)">6</text>
<text x="145.8" y="43.9" transform="rotate(-90 145.8 43.9)">5</text>
<text x="192.8" y="45.2" transform="rotate(-90 192.8 45.2)">2</text>
<text x="236.8" y="64.5">4</text>
<text x="246.1" y="61.7" transform="rotate(-90 246.1 61.7)">1</text>
<text x="248.7" y="62.3" transform="rotate(-90 248.7 62.3)">17</text>
<text x="251.2" y="61.7" transform="rotate(-90 251.2 61.7)">5</text>
<text x="259.6" y="64.5">6</text>
<text x="259.6" y="67.1">7</text>
<text x="259.6" y="69.6">8</text>
<text x="236.2" y="74.7">31</text>
<text x="259" y="74.7">10</text>
<text x="259" y="77.2">11</text>
<text x="259.6" y="72.1">9</text>
<text x="166.9" y="79.8">1</text>
<text x="236.8" y="79.8">2</text>
<text x="236.8" y="82.3">3</text>
<text x="259" y="79.8">12</text>
<text x="259" y="82.3">13</text>
<text x="171.2" y="84.5" transform="rotate(-90 171.2 84.5)">2</text>
<text x="236.2" y="87.4">14</text>
<text x="236.2" y="89.9">15</text>
<text x="259" y="84.8">18</text>
<text x="259" y="87.4">19</text>
<text x="259" y="89.9">20</text>
<text x="236.2" y="92.5">26</text>
<text x="236.2" y="95">27</text>
<text x="259" y="92.5">21</text>
<text x="259" y="95">22</text>
<text x="59.4" y="97.9" transform="rotate(-90 59.4 97.9)">7</text>
<text x="62" y="98.5" transform="rotate(-90 62 98.5)">15</text>
<text x="64.5" y="98.5" transform="rotate(-90 64.5 98.5)">18</text>
<text x="236.2" y="97.5">28</text>
<text x="236.2" y="100.1">29</text>
<text x="259" y="97.5">23</text>
<text x="259" y="100.1">24</text>
<text x="48.2" y="107.7">3</text>
<text x="48.2" y="102.6">4</text>
<text x="48.2" y="105.2">5</text>
<text x="74.3" y="102.6">11</text>
<text x="74.3" y="107.7">12</text>
<text x="236.2" y="102.6">30</text>
<text x="246.1" y="108" transform="rotate(-90 246.1 108)">16</text>
<text x="248.7" y="108" transform="rotate(-90 248.7 108)">32</text>
<text x="251.2" y="108" transform="rotate(-90 251.2 108)">33</text>
<text x="259" y="102.6">25</text>
<text x="48.2" y="110.2">2</text>
<text x="74.3" y="112.8">13</text>
<text x="48.2" y="115.3">1</text>
<text x="48.2" y="117.9">6</text>
<text x="47.6" y="122.9">16</text>
<text x="74.3" y="122.9">10</text>
<text x="47.6" y="128">19</text>
<text x="74.9" y="128">9</text>
<text x="233.4" y="127.7" transform="rotate(-90 233.4 127.7)">1</text>
<text x="59.4" y="134.7" transform="rotate(-90 59.4 134.7)">8</text>
<text x="62" y="135.3" transform="rotate(-90 62 135.3)">14</text>
<text x="64.5" y="135.3" transform="rotate(-90 64.5 135.3)">17</text>
<text x="67.1" y="135.3" transform="rotate(-90 67.1 135.3)">20</text>
<text x="244.4" y="143.3">6</text>
<text x="244.4" y="145.8">8</text>
<text x="230.9" y="155.6" transform="rotate(-90 230.9 155.6)">9</text>
<text x="233.4" y="155.6" transform="rotate(-90 233.4 155.6)">3</text>
<text x="119.3" y="167.4">1</text>
<text x="122.9" y="163.9" transform="rotate(-90 122.9 163.9)">2</text>
<text x="125.7" y="167.4">3</text>
<text x="122.9" y="172.8" transform="rotate(-90 122.9 172.8)">4</text>
</g>
<g font-size="1.8" fill="#0f0f0f">
<text x="151.7" y="34">3 USB_D+_con</text>
<text x="170.7" y="32.7">USB_D+_con</text>
<text x="62.9" y="37.8">Vin_F</text>
<text x="170.7" y="37.8">USB_D+_con</text>
<text x="201.2" y="37.8">3 USB_D-_con</text>
<text x="231.2" y="64.4">NRST 4</text>
<text x="117.5" y="79.7">NRF_ANT2</text>
<text x="117.5" y="88.6">NRF_ANT1</text>
<text x="224.8" y="94.9">SPI_MISO</text>
<text x="225.9" y="92.4">SPI_CLK</text>
<text x="268" y="92.4">USB_D-_con</text>
<text x="268" y="94.9">USB_D+_con</text>
<text x="117.3" y="96.2">VDD_PA</text>
<text x="223.6" y="97.4">SPI_MOSI</text>
<text x="225.1" y="100">SPI_ICS</text>
<text x="38.1" y="105.1">SPI_MISO</text>
<text x="38.1" y="102.5">SPI_MOSI</text>
<text x="39.2" y="107.6">SPI_CLK</text>
<text x="77.5" y="107.6">NRF_ANT1</text>
<text x="77.5" y="102.5">VDD_PA</text>
<text x="224.5" y="102.5">NRF_CE</text>
<text x="39.7" y="110.1">SPI_ICS</text>
<text x="77.5" y="112.7">NRF_ANT2</text>
<text x="38.9" y="117.8">NRF_IRQ</text>
<text x="39.7" y="115.2">NRF_CE</text>
<text x="43.8" y="122.8">IREF16</text>
<text x="38.4" y="127.9">VDD_PD</text>
<text x="266.7" y="130.5">NRST</text>
<text x="243.8" y="133.1">10 NRST</text>
<text x="244.4" y="140.7">2 SWDIO</text>
<text x="244.4" y="138.2">4 SWCLK</text>
</g>
<g font-size="1.4" fill="#0f0f0f">
<text x="77.5" y="122.9">NRF_XC1</text>
<text x="77.5" y="128">NRF_XC2</text>
<text x="106.2" y="157.2">NRF_XC1</text>
<text x="132.1" y="157.2">NRF_XC2</text>
</g>
<g font-size=".7" fill="#0f0f0f">
<text x="264.2" y="69.7">INDI_Rx</text>
<text x="263.5" y="72.3">INDI_Tx</text>
<text x="271.7" y="78">INDI_Rx_L</text>
<text x="150.5" y="79.9">NRF_ANT2_L</text>
<text x="163.7" y="80" transform="rotate(-90 163.7 80)">NRF_ANT2_SMA</text>
<text x="262.9" y="79.9">INDI_Tx_L</text>
</g>
</svg>
